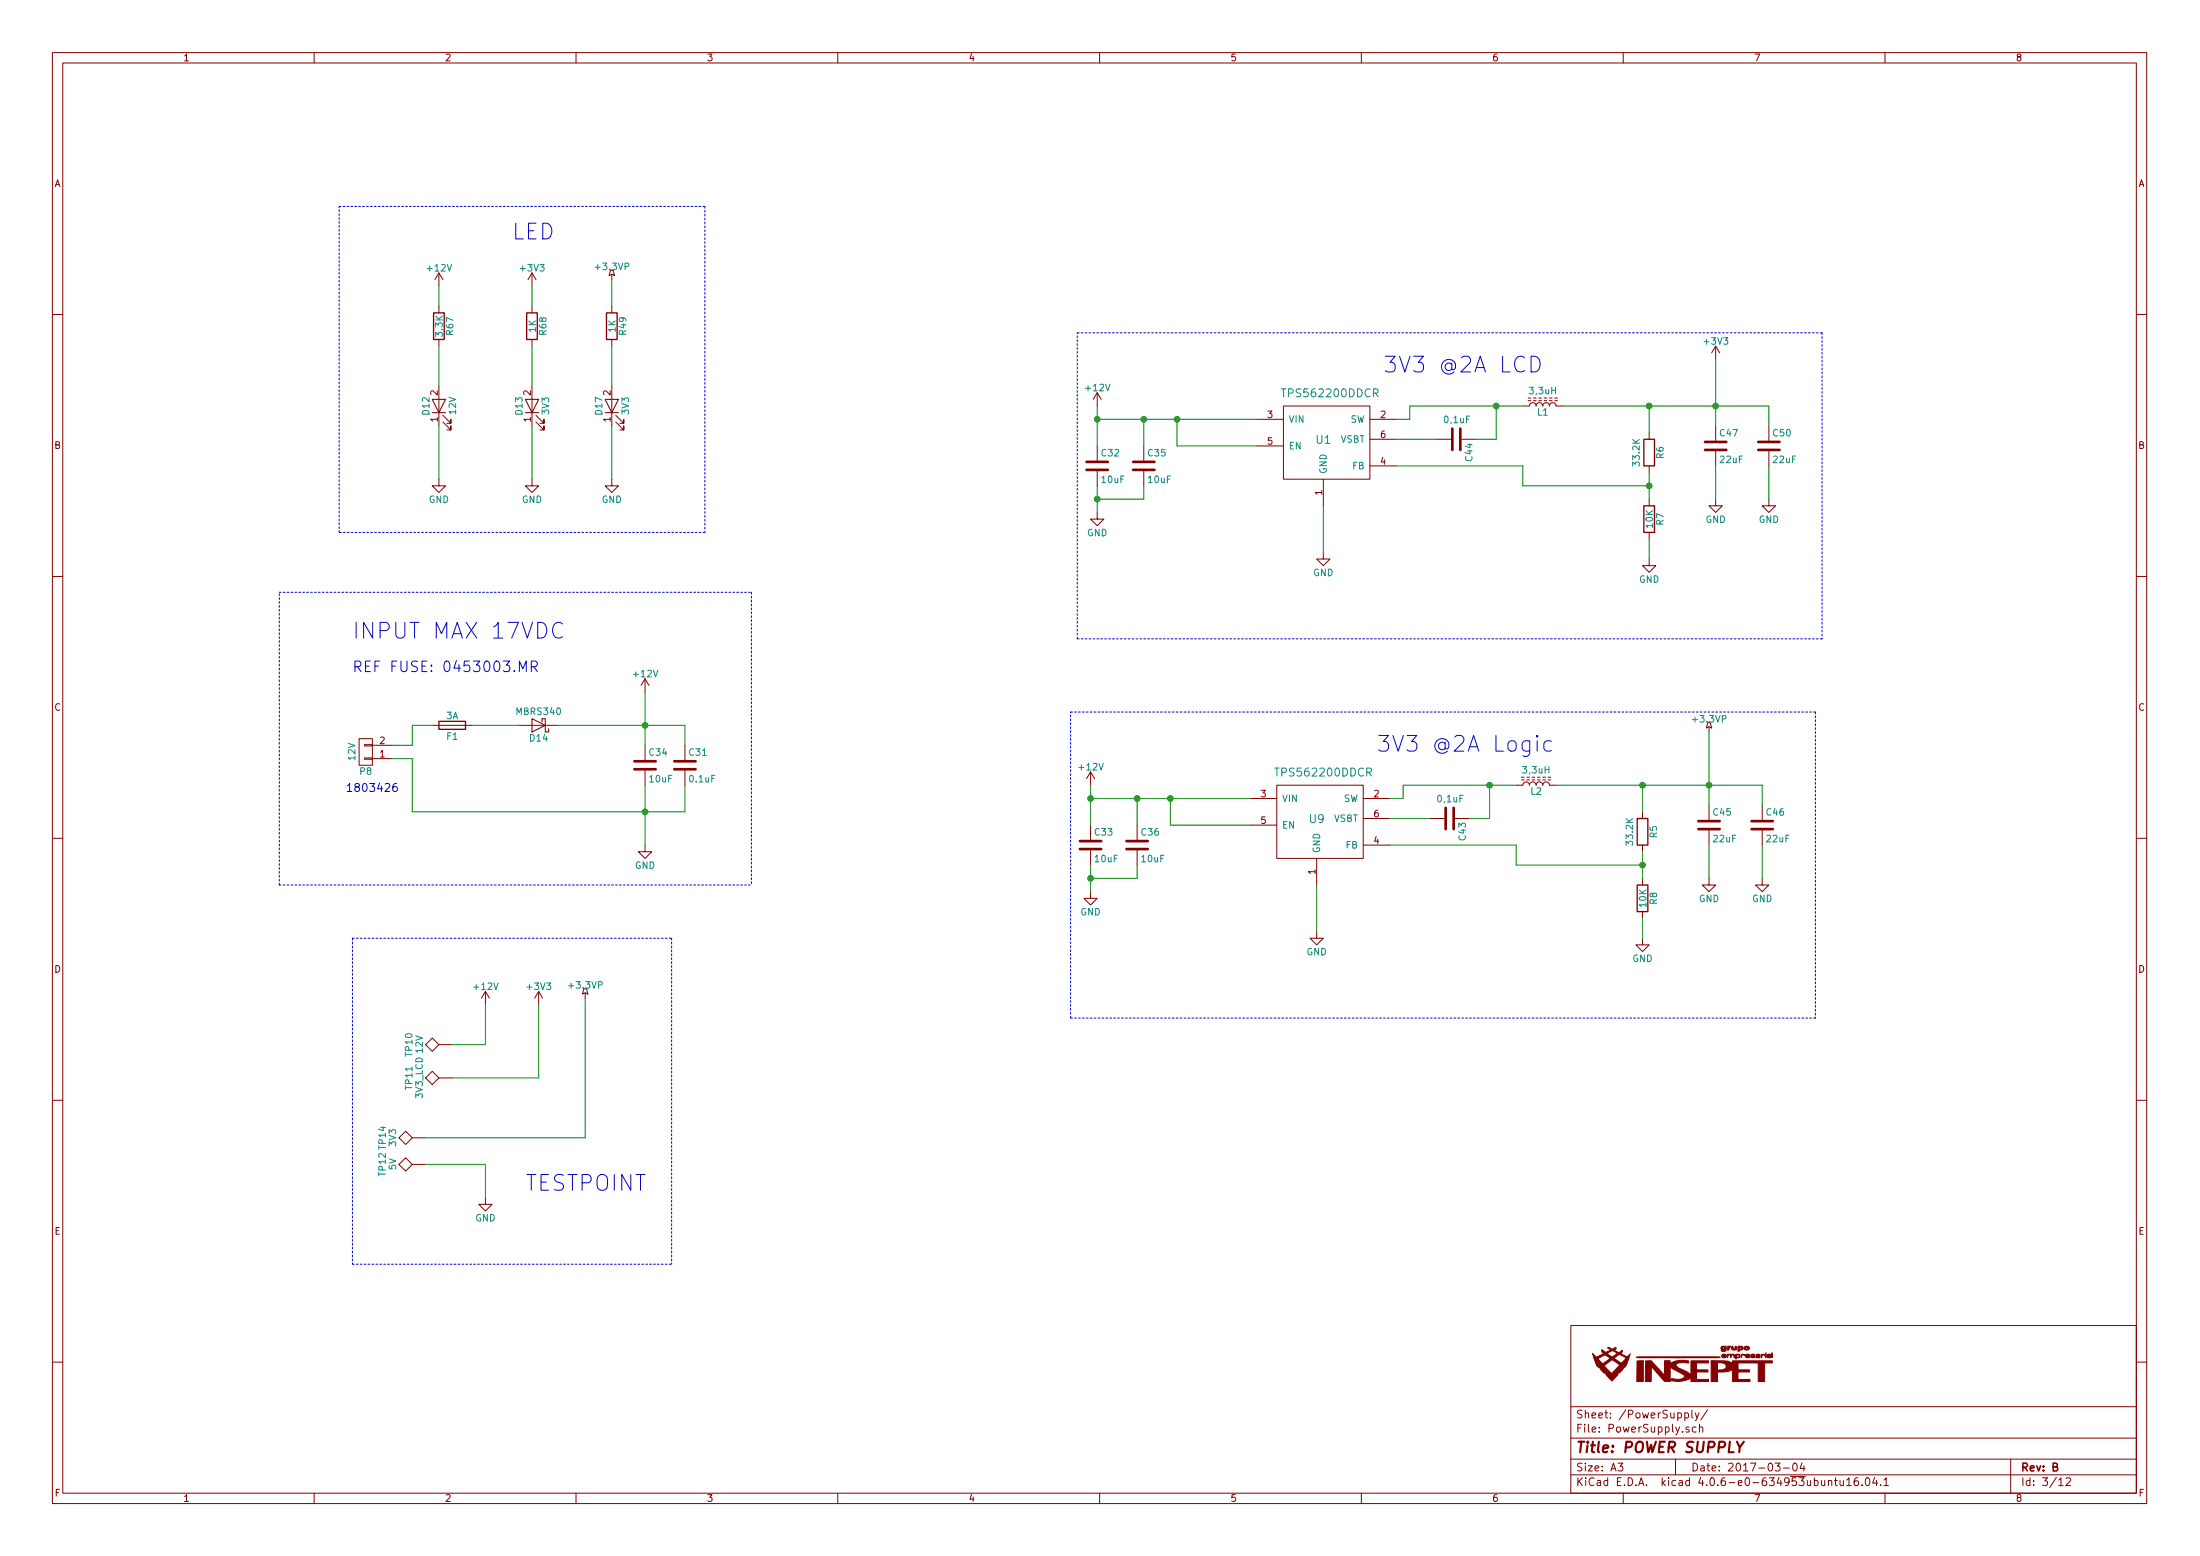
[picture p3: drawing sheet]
<svg xmlns="http://www.w3.org/2000/svg" width="420mm" height="297mm" viewBox="0 0 420 297" stroke-linecap="round" stroke-linejoin="round" font-family="sans-serif">
<g fill="none" stroke="#840000" stroke-width=".19">
<path d="M10 10h400v277h-400zM12 12h396v273.1h-396zM60 10v2M110 10v2M160 10v2M210 10v2M260 10v2M310 10v2M360 10v2M83.8 52.1v2.5M83.8 58.5v1.2M83.8 52.1l-.7 1.3"/>
<path d="M83.8 52.1l.8 1.3M101.6 52.1l-.8 1.3M101.6 52.1v2.5M101.6 58.5v1.2M101.6 52.1l.8 1.3M116.6 51.6h.5l.2 1-.5-.2-.5 .2zM116.8 52.4v1M116.8 58.5v1.2M10 60h2M83.8 64.8v1.3M83.8 73.7v7.6M84.6 79.3l1.5 1.5v-.8v.8h-.8"/>
<path d="M101.6 64.8v1.3M101.6 73.7v7.6M102.4 79.3l1.5 1.5v-.8v.8h-.8M116.8 64.8v1.3M116.8 73.7v7.6M117.6 79.3l1.5 1.5v-.8v.8h-.7M209.5 75v2.5M209.5 75l-.7 1.2M209.5 75l.8 1.2M245.1 77.5h16.5v14h-16.5zM290.8 77.5h1.3a.63 .63 0 0 1 .6-.6 .63 .63 0 0 1 .7 .6 .63 .63 0 0 1 .6-.6 .63 .63 0 0 1 .6 .6 .63 .63 0 0 1 .7-.6 .63 .63 0 0 1 .6 .6 .63 .63 0 0 1 .6-.6 .63 .63 0 0 1 .7 .6h1.2M291.8 76.5h.6"/>
<path d="M292.9 76.5h.5M293.9 76.5h.5M294.9 76.5h.5M295.9 76.5h.5M296.9 76.5h.5M296.9 76h.5M327.7 66.1l-.8 1.2M327.7 66.1v2.5M327.7 66.1l.7 1.2M408 60h2M83.8 91.5v1.2h1.3l-1.3 1.3-1.3-1.3h1.3M84.6 80.6l1.5 1.5v-.8v.8h-.8"/>
<path d="M101.6 91.5v1.2h1.3l-1.3 1.3-1.3-1.3h1.3M102.4 80.6l1.5 1.5v-.8v.8h-.8M116.8 91.5v1.2h1.3l-1.3 1.3-1.2-1.3h1.2M117.6 80.6l1.5 1.5v-.8v.8h-.7M209.5 97.8v1.3h1.3l-1.3 1.3-1.2-1.3h1.2M209.5 85.1v2.8M209.5 90v2.7M218.4 85.1v2.8M218.4 90v2.7M240 80h5.1M240 85.1h5.1M252.7 91.5v5.1"/>
<path d="M261.6 80h5.1M261.6 88.9h5.1M261.6 83.9h5.1M274.3 83.9h2.8M279.1 83.9h2.8M315 82.6v1.3M315 88.9v1.3M315 95.3v1.3M327.7 95.3v1.3h1.2l-1.2 1.2-1.3-1.2h1.3M327.7 81.3v2.8M327.7 86.1v2.8M337.8 95.3v1.3h1.3l-1.3 1.2-1.3-1.2h1.3"/>
<path d="M337.8 81.3v2.8M337.8 86.1v2.8M10 110h2M252.7 105.4v1.3h1.3l-1.3 1.3-1.2-1.3h1.2M315 106.7v1.3h1.2l-1.2 1.3-1.3-1.3h1.3M315 101.6v1.3M408 110h2M82.5 138.5h7.7M99.1 138.5h7.6M123.2 129.6l-.8 1.2M123.2 129.6v2.5M123.2 129.6l.8 1.2"/>
<path d="M326.1 138h.5l.3 1-.5-.3-.5 .3zM326.4 138.7v1M68.6 141h2.5v5.1h-2.5zM69.6 142.1h1.5v.3h-1.5zM69.6 144.7h1.5v.2h-1.5zM71.1 144.8h3.8M71.1 142.3h3.8M123.2 142.3v2.8M123.2 147.1v2.8M130.8 142.3v2.8M130.8 147.1v2.8M208.3 147.4v2.5"/>
<path d="M208.3 157.5v2.8M208.3 147.4l-.8 1.2M208.3 147.4l.7 1.2M217.2 157.5v2.8M238.8 152.4h5M238.8 157.5h5M243.8 149.9h16.5v14h-16.5zM260.3 152.4h5.1M260.3 156.2h5.1M273 156.2h2.8M277.9 156.2h2.8M289.6 149.9h1.2a.63 .63 0 0 1 .7-.6 .63 .63 0 0 1 .6 .6 .63 .63 0 0 1 .6-.6 .63 .63 0 0 1 .7 .6 .63 .63 0 0 1 .6-.6 .63 .63 0 0 1 .6 .6 .63 .63 0 0 1 .7-.6 .63 .63 0 0 1 .6 .6h1.3"/>
<path d="M290.6 148.9h.5M291.6 148.9h.5M292.6 148.9h.5M293.6 148.9h.5M294.6 148.9h.5M295.7 148.9h.5M295.7 148.4h.5M313.7 155v1.2M326.4 153.7v2.8M326.4 158.5v2.8M336.5 153.7v2.8M336.5 158.5v2.8"/>
<path d="M10 160h2M123.2 161.3v1.3h1.3l-1.3 1.3-1.3-1.3h1.3M208.3 170.2v1.3h1.2l-1.2 1.3-1.3-1.3h1.3M208.3 162.3v2.8M217.2 162.3v2.8M251.5 177.8v1.3h1.2l-1.2 1.3-1.3-1.3h1.3M251.5 163.9v5M260.3 161.3h5.1M313.7 179.1v1.3h1.3l-1.3 1.2-1.3-1.2h1.3M313.7 161.3v1.3M313.7 167.7v1.2M313.7 174v1.3"/>
<path d="M326.4 167.7v1.2h1.3l-1.3 1.3-1.3-1.3h1.3M336.5 167.7v1.2h1.3l-1.3 1.3-1.2-1.3h1.2M408 160h2M82.5 198.2l1.3 1.2-1.3 1.3-1.2-1.3zM83.8 199.4h2.6M92.7 189.3l-.8 1.2M92.7 189.3v2.5M92.7 189.3l.8 1.2M102.9 189.3l-.8 1.2M102.9 189.3v2.5M102.9 189.3l.7 1.2M111.5 188.8h.5l.3 1-.5-.3-.5 .3z"/>
<path d="M111.8 189.5v1M10 210h2M77.5 215.9l1.2 1.3-1.2 1.3-1.3-1.3zM78.7 217.2h2.6M82.5 204.5l1.3 1.3-1.3 1.2-1.2-1.2zM83.8 205.8h2.6M408 210h2M77.5 221l1.2 1.3-1.2 1.3-1.3-1.3zM78.7 222.3h2.6M92.7 228.6v1.3h1.3l-1.3 1.3-1.3-1.3h1.3M300 253h108v32.1h-108zM10 260h2"/>
<path d="M300 278.5h108M300 274.5h108M300 268.5h108M309 279.3h.9l-.5 .6 .5 .1v.7l-.2 .1-.7-.1M320 278.5v3M321.8 269.8l.4-.1 .3 .3-.1 .6h-.6M322.6 272.5a.37 .37 0 0 0-.6 .1v.2l.6 .2v.1l-.2 .3-.4-.1M323.1 269.2v1.3l.2 .2M323.7 269.7l.4 1M323.9 272.5l-.4-.1-.3 .3 .1 .6 .2 .1 .4-.1M324.5 269.7l-.5 1.4-.3 .1M324.6 272.5l.2-.1 .3 .1 .1 .9"/>
<path d="M324.6 271.9v1.5M326.1 269.1l-1.3 2M339 279.3h1l-.6 .6 .5 .1v.7l-.2 .1-.7-.1M342.5 279.5l.2-.2a.81 .81 0 0 1 .6 .6 .81 .81 0 0 1-.3 .8l-.1 .1a.79 .79 0 0 1-.4-1.3zM344.1 279.2l-.3 1.1h.9M344.5 279.8v1M384 278.5v6.6M408 260h2M60 285.1v1.9M110 285.1v1.9M160 285.1v1.9M210 285.1v1.9"/>
<path d="M260 285.1v1.9M300 281.5h108M310 285.1v1.9M340.6 280.2h1.1M349.2 282.7l.2-.1 .4 .1v.9M349.2 282.6v1M350.3 282.6h.6M350.5 282.1v1.3l.4 .2M351.4 282.6l.1 .9 .3 .1 .2-.1M352 282.6v1M352.7 282.5l.4-.4v1.5M352.7 283.6h.8"/>
<path d="M354.8 282.1a.59 .59 0 0 0-.7 .6l.1 .8 .2 .1 .5-.1 .1-.5-.2-.3h-.4l-.3 .3M355.6 283.5v.1M356.4 282.3l.2-.2a.81 .81 0 0 1 .6 .6 .81 .81 0 0 1-.3 .8l-.2 .1a.79 .79 0 0 1-.3-1.3zM358 282l-.3 1.1h.9M358.4 282.6v1M359.2 283.5v.1M359.8 282.5l.4-.4v1.5M359.8 283.6h.9M360 285.1v1.9M393.2 282.5l.4-.4v1.5M393.2 283.6h.8M394.6 282.3l.6-.2 .3 .4-1 1.1h1"/>
</g>
<path d="M331.7 275.2l.6 1.1 .7-1.1" fill="none" stroke="#840000" stroke-width=".41"/>
<g fill="none" stroke="#840000" stroke-width=".51">
<path d="M207.5 89.7h4.1M207.5 88.2h4.1M216.4 89.7h4.1M216.4 88.2h4.1M277.4 81.8v4.1M278.9 81.8v4.1M325.6 85.9h4.1M325.6 84.4h4.1M335.8 85.9h4.1M335.8 84.4h4.1M121.2 146.8h4M121.2 145.3h4"/>
<path d="M128.8 146.8h4M128.8 145.3h4M276.1 154.2v4.1M277.6 154.2v4.1M324.4 158.3h4M324.4 156.8h4M334.5 158.3h4.1M334.5 156.8h4.1M206.2 162.1h4.1M206.2 160.6h4.1M215.1 162.1h4.1M215.1 160.6h4.1"/>
</g>
<path d="M82.8 59.7h2v5.1h-2zM100.6 59.7h2v5.1h-2zM115.8 59.7h2.1v5.1h-2.1zM313.9 96.6h2.1v5h-2.1zM313.9 83.9h2.1v5h-2.1zM83.8 137.7h5.1v1.5h-5.1zM312.7 156.2h2v5.1h-2zM312.7 168.9h2v5.1h-2z" fill="none" stroke="#840000" stroke-width=".25"/>
<path d="M82.5 76.2h2.6l-1.3 2.6zM82.5 78.8h2.6M100.3 76.2h2.6l-1.3 2.6zM100.3 78.8h2.6M115.6 76.2h2.5l-1.3 2.6zM115.6 78.8h2.5M101.6 137.2l2.5 1.3-2.5 1.2zM103.5 137.8v-.6h.6v2.5h.7v-.6" fill="none" stroke="#840000" stroke-width=".2"/>
<path d="M292.4 68a1.59 1.59 0 0 1 1.7 1 1.59 1.59 0 0 1-.6 1.9l-1.1 .1zM107.4 119.1a1.12 1.12 0 0 0-1.3-.2 1.12 1.12 0 0 0-.6 1.2 1.28 1.28 0 0 0 .4 1.3 1.28 1.28 0 0 0 1.4 .3l.1-.2M99.2 128.2v-2l.6 1.4 .7-1.4v2M101.5 127.3h.7a.55 .55 0 0 0 .4-.6 .55 .55 0 0 0-.4-.5h-.7v2M102 127.3l.6 .9M75.7 149.6h-.4a.99 .99 0 0 0 0 1.5l.5-.2 .1-.5-.3-.2h-.3l-.3 .2M293.6 140.4l-.2 .1 .2 .2 .1-.2-.1-.1v.3M293.6 141.4v2M296.3 141.5a.96 .96 0 0 0-1.5 .5v.8l.2 .3a.99 .99 0 0 0 1.3 .2" fill="none" stroke="#0000c2" stroke-width=".19"/>
<g fill="#840000" stroke="#840000" stroke-width=".19">
<path d="M312.6 259.8h1.2v3.9h-1.2z"/>
<path d="M337.2 258.3l.1 .1z"/>
<path d="M337.2 258.6l.1 .6z"/>
<path d="M338.4 258.3l.1 .9z"/>
<path d="M336.4 258.6h.5l.1 .2-.1-.1h-.4l-.1 .5z"/>
<path d="M330 257l.6 .1a.52 .52 0 0 0-.4 .6h-.3z"/>
<path d="M332.5 258.6a.42 .42 0 0 1 .7 .2l-.2-.1h-.3l-.1 .5z"/>
<path d="M312.5 259.1l15.5-.1 .5 .1-8 .1h-7.5z"/>
<path d="M330.7 257l.3 .1 .1 .5 .2-.1 .1-.5h.2v.7h-.7l-.2-.2z"/>
<path d="M329.8 258.6l1.3-.1 .1 .2v.5l-.1-.5-.4-.1-.1 .6-.1-.6-.5 .1-.1 .5z"/>
<path d="M331.5 258.6h.7l.1 .4-.1 .2h-.6l-.1 .2v-.4a.4 .4 0 0 0 .4 .1 .4 .4 0 0 0 .3-.4h-.6v.3h-.1z"/>
<path d="M333.1 257.2a.59 .59 0 0 1 1 .2 .59 .59 0 0 1-.5 .3 .59 .59 0 0 1-.5-.3l.6 .2 .1-.2-.2-.2-.2 .2h-.3z"/>
<path d="M331.9 257h.2a.55 .55 0 0 1 .8 .5l-.2 .2h-.5v.2l-.3 .1v-.7h.3l.2 .3 .2-.2-.1-.2-.6 .1z"/>
<path d="M335.4 258.6l.4-.1 .3 .1v.6h-.6l-.2-.2a.47 .47 0 0 0 .7-.1l-.7 .1 .1-.2 .6-.1h-.6z"/>
<path d="M333.4 258.6a.42 .42 0 0 1 .5-.1 .42 .42 0 0 1 .3 .3l-.7 .2 .3 .1 .3-.1a.4 .4 0 0 1-.4 .3 .4 .4 0 0 1-.4-.4l.1-.2h.6h-.6z"/>
<path d="M328.9 258.6a.4 .4 0 0 1 .4-.1 .4 .4 0 0 1 .3 .3l-.6 .1a.43 .43 0 0 0 .7 .1l-.1 .1-.6 .1-.2-.3v-.1h.2a.32 .32 0 0 0 .5-.1l-.7 .1z"/>
<path d="M334.4 258.6a.38 .38 0 0 1 .4-.2 .38 .38 0 0 1 .3 .3h-.6l.6 .1 .1 .2a.44 .44 0 0 1-.4 .2 .44 .44 0 0 1-.4-.2l.2 .1 .5-.1-.7-.2z"/>
<path d="M337.5 258.6l.6-.1 .2 .6-.6 .1-.2-.2 .3 .1 .4-.1h-.7v-.2l.7-.1-.3-.1-.4 .1z"/>
<path d="M328.9 257h.6a.59 .59 0 0 1 .1 .9l-.7 .1-.2-.2v-.1l.6 .1 .1-.1a.48 .48 0 0 1-.7-.3l.7 .1v-.3l-.2-.1-.2 .3h-.3z"/>
<path d="M326.8 259.8h3.1l1 .5v-.5h7.6v.4h-1.5v3.5h-1.2v-3.5h-3.9v1.3h2.2v.4h-2.2v1.4h2.3v.4h-3.3v-2.3l-.9 .4-2 .1v1.8h-1.2v-3.6h1.2v1.5l.5-.1a.86 .86 0 0 0 1.1-.8l-.2-.4-.5-.1-2.1-.1z"/>
<path d="M314.3 259.8h1l2.6 2.7v-2.7h1.1v.6a4.2 4.2 0 0 1 3.5-.6v.4h-.1a3.2 3.2 0 0 0-2.3 .3 1.4 1.4 0 0 0 1.2 1l.9 .4 .7 .6v-2.7h3.4v.4h-2.3v1.3h2.2v.4h-2.2v1.4h2.3v.4h-3.4v-.7a4 4 0 0 1-3.7 .5l.1-.3a2.44 2.44 0 0 0 2.4-.3l-.2-.5-2.5-1.5v2.8h-1.1l-2.5-2.9-.1 2.9h-1.1z"/>
<path d="M304.1 258.4l.8 .7 1.3-.7h.7l1 .6 1-.7-1-.5-1 .6h-.7l-.3-.4v-.4l.7 .6 1-.5-.6-.4 .1-.1 .8 .4 .7-.4v.3l-.4 .2 1 .6 .6-.5v.3l-.3 .3 1.3 .6 .5-.5-.1 .4a3.1 3.1 0 0 1-1.2 2.2l-.1 .4-.6 .6-.3-.2v.5l-1.1 1.2-1.2-1.2v-.5l-.3 .3-.6-.6a.66 .66 0 0 0-.6-.7l-.2-.2h1.3l1.5 1.5 1.6-1.6-1.6-1-1.5 1.1h-1.3l-.6-1.4h.8l.9 1.1 1.4-1.1h.7l1.5 1 .9-1.1-1.3-.7-1.1 .8h-.7l-.3-.2a.89 .89 0 0 0-1.5-.1l-.5 .3h-.8z"/>
</g>
<g fill="none" stroke="#008400" stroke-width=".19">
<path d="M83.8 54.6v3.9M101.6 54.6v3.9M116.8 53.4v5.1M83.8 66.1v7.6M101.6 66.1v7.6M116.8 66.1v7.6M209.5 77.5v7.6M285.7 77.5v6.4h-3.8M290.8 77.5h-21.6v2.5h-2.5M298.4 77.5h39.4v3.8M315 77.5v5.1M327.7 68.6v12.7"/>
<path d="M83.8 81.3v10.2M101.6 81.3v10.2M116.8 81.3v10.2M209.5 80h30.5M209.5 92.7v5.1M218.4 92.7v2.6h-8.9M218.4 80v5.1M224.8 80v5.1h15.2M252.7 96.6v8.8M266.7 88.9h24.1v3.8h24.2M266.7 83.9h7.6M315 90.2v5.1"/>
<path d="M327.7 88.9v6.4M337.8 88.9v6.4M315 102.9v3.8M82.5 138.5h-3.8v3.8h-3.8M90.2 138.5h8.9M106.7 138.5h24.1v3.8M123.2 132.1v10.2M326.4 139.7v14M74.9 144.8h3.8v10.2h52.1v-5.1M123.2 149.9v11.4M208.3 152.4h30.5M208.3 149.9v7.6"/>
<path d="M217.2 152.4v5.1M223.5 152.4v5.1h15.3M265.4 156.2h7.6M284.5 149.9v6.3h-3.8M289.6 149.9h-21.6v2.5h-2.6M297.2 149.9h39.3v3.8M313.7 149.9v5.1M208.3 165.1v5.1M217.2 165.1v2.6h-8.9M251.5 168.9v8.9M265.4 161.3h24.2v3.8h24.1M313.7 162.6v5.1"/>
<path d="M313.7 175.3v3.8M326.4 161.3v6.4M336.5 161.3v6.4M92.7 191.8v7.6h-6.3M102.9 191.8v14h-16.5M111.8 190.5v26.7h-30.5M81.3 222.3h11.4v6.3"/>
</g>
<g fill="none" stroke="#0000c2" stroke-width=".19" stroke-dasharray=".3 .4">
<path d="M64.8 39.4h69.8M134.6 39.4v62.2M205.7 63.5h142.3M348 63.5v58.5M53.3 113.1h90.2M64.8 101.6v-62.2M134.6 101.6h-69.8M143.5 113.1v55.8M204.5 135.9h142.2M205.7 122v-58.5M346.7 135.9v58.4M348 122h-142.3"/>
<path d="M53.3 168.9v-55.8M53.3 168.9h90.2M67.3 179.1h61M67.3 179.1v62.2M128.3 179.1v62.2M204.5 194.3v-58.4M346.7 194.3h-142.2M67.3 241.3h61"/>
</g>
<g fill="#008400" stroke="#008400" stroke-width=".25">
<circle cx="123.2" cy="155" r=".51"/>
<circle cx="123.2" cy="138.5" r=".51"/>
<circle cx="224.8" cy="80" r=".51"/>
<circle cx="209.6" cy="95.3" r=".51"/>
<circle cx="218.4" cy="80" r=".51"/>
<circle cx="285.7" cy="77.5" r=".51"/>
<circle cx="327.7" cy="77.5" r=".51"/>
<circle cx="315" cy="77.5" r=".51"/>
<circle cx="315" cy="92.7" r=".51"/>
<circle cx="209.6" cy="80" r=".51"/>
<circle cx="223.5" cy="152.4" r=".51"/>
<circle cx="208.3" cy="167.7" r=".51"/>
<circle cx="217.2" cy="152.4" r=".51"/>
<circle cx="284.5" cy="149.9" r=".51"/>
<circle cx="326.4" cy="149.9" r=".51"/>
<circle cx="313.7" cy="149.9" r=".51"/>
<circle cx="313.7" cy="165.1" r=".51"/>
<circle cx="208.3" cy="152.4" r=".51"/>
</g>
<g font-size="4.2" fill="#0000c2">
<text x="97.8" y="45.8">LED</text>
<text x="264.2" y="71.2">3V3 @2A LCD</text>
<text x="67.3" y="122">INPUT MAX 17VDC</text>
<text x="262.9" y="143.5">3V3 @2A Logic</text>
<text x="100.3" y="227.4">TESTPOINT</text>
</g>
<text font-size="2.8" fill="#0000c2" x="67.3" y="128.3">REF FUSE: 0453003.MR</text>
<text font-size="2.8" fill="#840000" x="301" y="277.3">Title: POWER SUPPLY</text>
<g font-size="2.1" fill="#008484">
<text x="245.3" y="75.8">TPS562200DDCR</text>
<text x="251.4" y="84.7">U1</text>
<text x="244.1" y="148.2">TPS562200DDCR</text>
<text x="250.1" y="157.1">U9</text>
</g>
<text font-size="2.1" fill="#0000c2" x="66" y="151.2">1803426</text>
<g font-size="2.1" fill="#840000">
<text x="301" y="273.5">File: PowerSupply.sch</text>
<text x="301" y="270.8">Sheet: /PowerSupply/</text>
<text x="301" y="280.9">Size: A3</text>
<text x="323" y="280.9">Date: 2017-03-04</text>
<text x="386" y="280.9">Rev: B</text>
<text x="301" y="283.7">KiCad E.D.A. kicad 4.0.6-e0-634953ubuntu16.04.1</text>
<text x="386" y="283.7">Id: 3/12</text>
</g>
<g font-size="1.8" fill="#840000">
<text x="35" y="11.7">1</text>
<text x="85" y="11.7">2</text>
<text x="135" y="11.7">3</text>
<text x="185" y="11.7">4</text>
<text x="235" y="11.7">5</text>
<text x="285" y="11.7">6</text>
<text x="335" y="11.7">7</text>
<text x="385" y="11.7">8</text>
<text x="10.4" y="35.7">A</text>
<text x="408.4" y="35.7">A</text>
<text x="83.6" y="75.4" transform="rotate(-90 83.6 75.4)">2</text>
<text x="101.3" y="75.4" transform="rotate(-90 101.3 75.4)">2</text>
<text x="116.6" y="75.4" transform="rotate(-90 116.6 75.4)">2</text>
<text x="83.6" y="80.5" transform="rotate(-90 83.6 80.5)">1</text>
<text x="101.3" y="80.5" transform="rotate(-90 101.3 80.5)">1</text>
<text x="116.6" y="80.5" transform="rotate(-90 116.6 80.5)">1</text>
<text x="242.1" y="79.8">3</text>
<text x="263.7" y="79.8">2</text>
<text x="263.7" y="83.6">6</text>
<text x="10.4" y="85.7">B</text>
<text x="242.1" y="84.9">5</text>
<text x="263.7" y="88.7">4</text>
<text x="408.4" y="85.7">B</text>
<text x="252.5" y="94.5" transform="rotate(-90 252.5 94.5)">1</text>
<text x="10.4" y="135.7">C</text>
<text x="408.4" y="135.7">C</text>
<text x="72.5" y="142">2</text>
<text x="72.5" y="144.6">1</text>
<text x="240.8" y="152.2">3</text>
<text x="262.4" y="152.2">2</text>
<text x="262.4" y="156">6</text>
<text x="240.8" y="157.3">5</text>
<text x="262.4" y="161.1">4</text>
<text x="251.2" y="166.9" transform="rotate(-90 251.2 166.9)">1</text>
<text x="10.4" y="185.7">D</text>
<text x="408.4" y="185.7">D</text>
<text x="10.4" y="235.7">E</text>
<text x="408.4" y="235.7">E</text>
<text x="10.5" y="285.7">F</text>
<text x="35" y="286.7">1</text>
<text x="85" y="286.7">2</text>
<text x="135" y="286.7">3</text>
<text x="185" y="286.7">4</text>
<text x="235" y="286.7">5</text>
<text x="285" y="286.7">6</text>
<text x="335" y="286.7">7</text>
<text x="385" y="286.7">8</text>
<text x="408.5" y="285.7">F</text>
</g>
<g font-size="1.8" fill="#008484">
<text x="81.7" y="51.8">+12V</text>
<text x="99.5" y="51.8">+3V3</text>
<text x="113.9" y="51.5">+3.3VP</text>
<text x="84.5" y="64.1" transform="rotate(-90 84.5 64.1)">3.3K</text>
<text x="86.6" y="63.9" transform="rotate(-90 86.6 63.9)">R67</text>
<text x="102.3" y="63.4" transform="rotate(-90 102.3 63.4)">1K</text>
<text x="104.3" y="63.9" transform="rotate(-90 104.3 63.9)">R68</text>
<text x="117.6" y="63.4" transform="rotate(-90 117.6 63.4)">1K</text>
<text x="119.6" y="63.9" transform="rotate(-90 119.6 63.9)">R49</text>
<text x="325.6" y="65.8">+3V3</text>
<text x="207.5" y="74.7">+12V</text>
<text x="292.2" y="75.2">3,3uH</text>
<text x="82" y="79.1" transform="rotate(-90 82 79.1)">D12</text>
<text x="87.1" y="79.1" transform="rotate(-90 87.1 79.1)">12V</text>
<text x="99.8" y="79.1" transform="rotate(-90 99.8 79.1)">D13</text>
<text x="104.9" y="79.1" transform="rotate(-90 104.9 79.1)">3V3</text>
<text x="115" y="79.1" transform="rotate(-90 115 79.1)">D17</text>
<text x="120.1" y="79.1" transform="rotate(-90 120.1 79.1)">3V3</text>
<text x="246.1" y="80.7">VIN</text>
<text x="257.8" y="80.7">SW</text>
<text x="275.9" y="80.8">0,1uF</text>
<text x="293.6" y="79.3">L1</text>
<text x="328.5" y="83.3">C47</text>
<text x="338.7" y="83.3">C50</text>
<text x="210.4" y="87.1">C32</text>
<text x="219.3" y="87.1">C35</text>
<text x="246.1" y="85.8">EN</text>
<text x="255.9" y="84.5">VSBT</text>
<text x="258.2" y="89.6">FB</text>
<text x="281.2" y="88" transform="rotate(-90 281.2 88)">C44</text>
<text x="313.1" y="88.8" transform="rotate(-90 313.1 88.8)">33.2K</text>
<text x="317.7" y="87.5" transform="rotate(-90 317.7 87.5)">R6</text>
<text x="328.6" y="88.4">22uF</text>
<text x="338.7" y="88.4">22uF</text>
<text x="81.9" y="96">GND</text>
<text x="99.6" y="96">GND</text>
<text x="114.9" y="96">GND</text>
<text x="210.5" y="92.2">10uF</text>
<text x="219.4" y="92.2">10uF</text>
<text x="253.4" y="90.5" transform="rotate(-90 253.4 90.5)">GND</text>
<text x="315.7" y="100.7" transform="rotate(-90 315.7 100.7)">10K</text>
<text x="317.7" y="100.2" transform="rotate(-90 317.7 100.2)">R7</text>
<text x="325.7" y="99.8">GND</text>
<text x="335.9" y="99.8">GND</text>
<text x="207.6" y="102.3">GND</text>
<text x="250.8" y="110">GND</text>
<text x="313" y="111.2">GND</text>
<text x="121.1" y="129.3">+12V</text>
<text x="85.2" y="137.3">3A</text>
<text x="98.8" y="136.5">MBRS340</text>
<text x="323.5" y="137.9">+3.3VP</text>
<text x="85.3" y="141.2">F1</text>
<text x="101.2" y="141.5">D14</text>
<text x="67.8" y="145.1" transform="rotate(-90 67.8 145.1)">12V</text>
<text x="68.8" y="147.9">P8</text>
<text x="124.1" y="144.3">C34</text>
<text x="124.1" y="149.3">10uF</text>
<text x="131.7" y="144.3">C31</text>
<text x="131.8" y="149.3">0.1uF</text>
<text x="206.2" y="147.1">+12V</text>
<text x="290.9" y="147.6">3,3uH</text>
<text x="244.9" y="153.1">VIN</text>
<text x="256.5" y="153.1">SW</text>
<text x="274.7" y="153.1">0,1uF</text>
<text x="292.4" y="151.7">L2</text>
<text x="327.3" y="155.7">C45</text>
<text x="337.4" y="155.7">C46</text>
<text x="209.1" y="159.5">C33</text>
<text x="218" y="159.5">C36</text>
<text x="244.9" y="158.2">EN</text>
<text x="254.6" y="156.9">VSBT</text>
<text x="257" y="162">FB</text>
<text x="279.9" y="160.4" transform="rotate(-90 279.9 160.4)">C43</text>
<text x="311.9" y="161.1" transform="rotate(-90 311.9 161.1)">33.2K</text>
<text x="316.4" y="159.9" transform="rotate(-90 316.4 159.9)">R5</text>
<text x="327.3" y="160.8">22uF</text>
<text x="337.5" y="160.8">22uF</text>
<text x="121.2" y="165.8">GND</text>
<text x="209.2" y="164.6">10uF</text>
<text x="218.1" y="164.6">10uF</text>
<text x="252.1" y="162.9" transform="rotate(-90 252.1 162.9)">GND</text>
<text x="314.4" y="173.1" transform="rotate(-90 314.4 173.1)">10K</text>
<text x="316.4" y="172.6" transform="rotate(-90 316.4 172.6)">R8</text>
<text x="324.4" y="172.2">GND</text>
<text x="334.6" y="172.2">GND</text>
<text x="206.3" y="174.7">GND</text>
<text x="249.5" y="182.4">GND</text>
<text x="311.7" y="183.6">GND</text>
<text x="90.6" y="189">+12V</text>
<text x="100.8" y="189">+3V3</text>
<text x="108.8" y="188.7">+3.3VP</text>
<text x="78.7" y="201.5" transform="rotate(-90 78.7 201.5)">TP10</text>
<text x="78.7" y="207.9" transform="rotate(-90 78.7 207.9)">TP11</text>
<text x="80.7" y="209.6" transform="rotate(-90 80.7 209.6)">3V3_LCD 12V</text>
<text x="75.6" y="218.8" transform="rotate(-90 75.6 218.8)">3V3</text>
<text x="73.7" y="224.4" transform="rotate(-90 73.7 224.4)">TP12 TP14</text>
<text x="75.6" y="223.3" transform="rotate(-90 75.6 223.3)">5V</text>
<text x="90.8" y="233.2">GND</text>
</g>
</svg>
